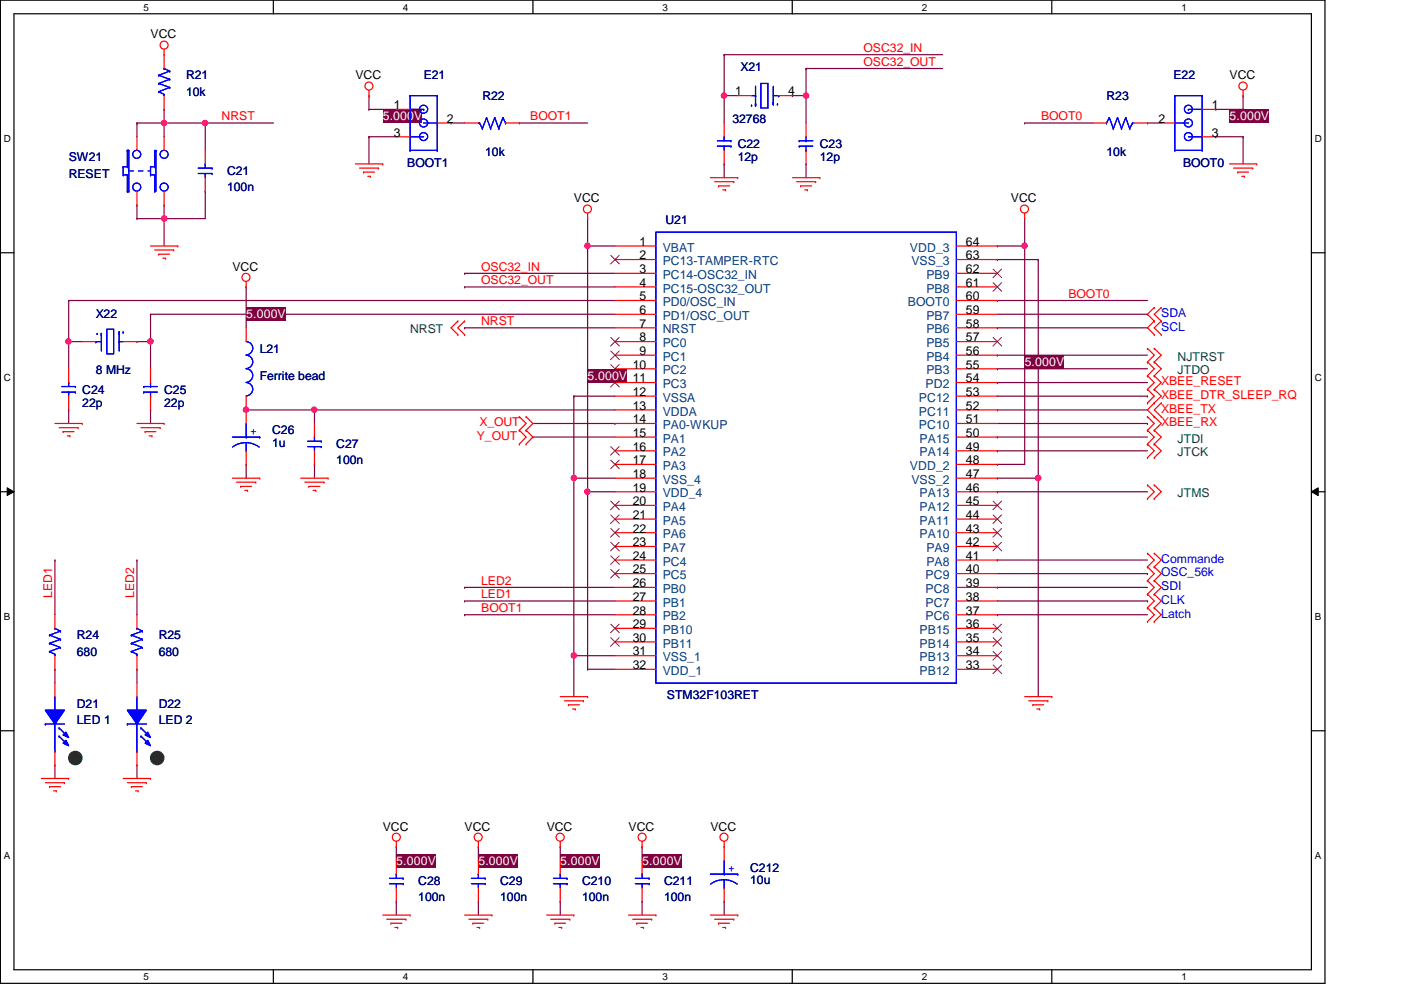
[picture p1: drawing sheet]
<svg xmlns="http://www.w3.org/2000/svg" width="297mm" height="210mm" viewBox="0 0 297 210" stroke-linecap="round" stroke-linejoin="round" font-family="sans-serif">
<path d="M.1 0h280.8v208.5h-280.8zM3 2.9h275v202.7h-275z" fill="none" stroke="#000" stroke-width=".25"/>
<g fill="#fff">
<path d="M30.4 .3h1.2v2.4h-1.2z"/>
<path d="M30.4 205.9h1.2v2.3h-1.2z"/>
</g>
<path d="M58 0v2.9M58 205.6v2.9" fill="none" stroke="#000" stroke-width=".25"/>
<g fill="#fff">
<path d="M85.4 .3h1.2v2.4h-1.2z"/>
<path d="M85.4 205.9h1.2v2.3h-1.2z"/>
</g>
<path d="M113 0v2.9M113 205.6v2.9" fill="none" stroke="#000" stroke-width=".25"/>
<g fill="#fff">
<path d="M140.5 .3h1.1v2.4h-1.1z"/>
<path d="M140.5 205.9h1.1v2.3h-1.1z"/>
</g>
<path d="M168 0v2.9M168 205.6v2.9" fill="none" stroke="#000" stroke-width=".25"/>
<g fill="#fff">
<path d="M195.4 .3h1.2v2.4h-1.2z"/>
<path d="M195.4 205.9h1.2v2.3h-1.2z"/>
</g>
<path d="M223 0v2.9M223 205.6v2.9" fill="none" stroke="#000" stroke-width=".25"/>
<g fill="#fff">
<path d="M250.5 .3h1.1v2.4h-1.1z"/>
<path d="M250.5 205.9h1.1v2.3h-1.1z"/>
<path d="M.8 28.2h1.5v2.4h-1.5z"/>
<path d="M278.8 28.2h1.4v2.4h-1.4z"/>
<path d="M.8 78.9h1.5v2.3h-1.5z"/>
<path d="M278.8 78.9h1.4v2.3h-1.4z"/>
</g>
<path d="M.1 53.6h2.9M278 53.6h2.9" fill="none" stroke="#000" stroke-width=".25"/>
<g fill="#fff">
<path d="M.8 129.6h1.4v2.3h-1.4z"/>
<path d="M278.8 129.6h1.3v2.3h-1.3z"/>
</g>
<path d="M.1 104.3h2.9M278 104.3h2.9" fill="none" stroke="#000" stroke-width=".25"/>
<path d="M1.5 103.4l1.5 .9-1.5 .8zM278 104.3l1.5-.9v1.7z" fill="#000"/>
<path d="M1.5 103.4l1.5 .9-1.5 .8zM278 104.3l1.5-.9v1.7z" fill="none" stroke="#000" stroke-width=".21"/>
<g fill="#fff">
<path d="M.8 180.3h1.4v2.3h-1.4z"/>
<path d="M278.8 180.3h1.3v2.3h-1.3z"/>
</g>
<path d="M.1 154.9h2.9M278 154.9h2.9" fill="none" stroke="#000" stroke-width=".25"/>
<path d="M78.2 23.2h.1M78.2 23.2h5.8M95.6 26.1h.1M95.6 26.1h2.9M110.1 26.1h.1M110.1 26.1h14.5" fill="none" stroke="#800040" stroke-width=".25"/>
<g fill="#800040">
<path d="M81.1 23.2h5.3v2.9h-5.3z"/>
<path d="M86.4 23.2h3.1v2.9h-3.1z"/>
</g>
<path d="M78.2 20.3h.1M78.2 29h.1M78.2 20.3v2.9M78.2 29v5.8M78.2 29h5.8M124.6 52.2h.1M124.6 52.2h5.8M124.6 46.4v5.8M121.7 101.4h.1M121.7 101.4v37.6" fill="none" stroke="#800040" stroke-width=".25"/>
<circle cx="121.7" cy="101.3" r=".56" fill="#f0f"/>
<circle cx="121.7" cy="101.3" r=".56" fill="none" stroke="#f0f" stroke-width=".25"/>
<path d="M31.9 72.4h.1M31.9 66.6v5.8" fill="none" stroke="#800040" stroke-width=".25"/>
<circle cx="31.9" cy="72.4" r=".56" fill="#f0f"/>
<circle cx="31.9" cy="72.4" r=".56" fill="none" stroke="#f0f" stroke-width=".25"/>
<g fill="none" stroke="#800040" stroke-width=".25">
<path d="M14.6 72.4h.1M14.6 63.7h.1M14.6 72.4h2.8M14.6 63.7h115.8M29 72.4h.1M29 72.4h2.9M31.9 66.6h.1M31.9 66.6h98.5M14.6 86.9h.1M14.6 86.9v2.9M31.9 86.9h.1M31.9 86.9v2.9"/>
<path d="M52.2 86.9h.1M52.2 86.9h14.5M66.7 86.9h.1M66.7 98.5h.1M66.7 86.9v2.9M66.7 98.5v2.9"/>
</g>
<circle cx="52.1" cy="86.9" r=".56" fill="#f0f"/>
<circle cx="52.1" cy="86.9" r=".56" fill="none" stroke="#f0f" stroke-width=".25"/>
<path d="M211.5 78.2h.1M211.5 78.2h31.8M98.5 130.3h.1M98.5 130.3h31.9M121.7 139h.1M121.7 139h8.7M121.7 139v8.7" fill="none" stroke="#800040" stroke-width=".25"/>
<circle cx="121.7" cy="139" r=".56" fill="#f0f"/>
<circle cx="121.7" cy="139" r=".56" fill="none" stroke="#f0f" stroke-width=".25"/>
<path d="M121.7 101.4h.1M121.7 101.4h8.7M220.1 101.4h.1M220.1 101.4v46.3" fill="none" stroke="#800040" stroke-width=".25"/>
<circle cx="220.1" cy="101.4" r=".56" fill="#f0f"/>
<circle cx="220.1" cy="101.4" r=".56" fill="none" stroke="#f0f" stroke-width=".25"/>
<path d="M170.9 20.3h.1M170.9 20.3v5.8M211.5 101.4h.1M211.5 101.4h8.6" fill="none" stroke="#800040" stroke-width=".25"/>
<circle cx="170.9" cy="20.3" r=".56" fill="#f0f"/>
<circle cx="170.9" cy="20.3" r=".56" fill="none" stroke="#f0f" stroke-width=".25"/>
<path d="M153.5 20.3h.1M153.5 20.3v5.8M211.5 55h.1M211.5 55h8.6M220.1 55h.1M220.1 55v46.4" fill="none" stroke="#800040" stroke-width=".25"/>
<circle cx="153.5" cy="20.3" r=".56" fill="#f0f"/>
<circle cx="153.5" cy="20.3" r=".56" fill="none" stroke="#f0f" stroke-width=".25"/>
<g fill="none" stroke="#800040" stroke-width=".25">
<path d="M153.5 11.6h.1M153.5 11.6h46.4M170.9 14.5h.1M170.9 14.5h29M153.5 20.3h.1M153.5 34.8h.1M153.5 20.3h2.9M153.5 34.8v2.9M168 20.3h.1M168 20.3h2.9M170.9 34.8h.1M170.9 34.8v2.9"/>
<path d="M217.3 52.2h.1M217.3 52.2v46.3"/>
</g>
<circle cx="217.2" cy="52.1" r=".56" fill="#f0f"/>
<circle cx="217.2" cy="52.1" r=".56" fill="none" stroke="#f0f" stroke-width=".25"/>
<g fill="#800040">
<path d="M217.3 75.3h5.2v2.9h-5.2z"/>
<path d="M222.5 75.3h3.1v2.9h-3.1z"/>
</g>
<path d="M211.5 52.2h.1M211.5 52.2h5.8M52.2 60.8h.1M52.2 60.8v8.7M211.5 98.5h.1M211.5 95.6h.1M211.5 98.5h5.8M211.5 95.6h31.8M124.6 104.3h.1M124.6 104.3h5.8M124.6 141.9h.1M124.6 141.9h5.8" fill="none" stroke="#800040" stroke-width=".25"/>
<g fill="#800040">
<path d="M52.2 65.2h5.2v2.9h-5.2z"/>
<path d="M57.4 65.2h3.2v2.9h-3.2z"/>
</g>
<path d="M14.6 72.4h.1M14.6 72.4v5.8M31.9 72.4h.1M31.9 72.4v5.8M136.1 179.5h.1M136.1 179.5v3" fill="none" stroke="#800040" stroke-width=".25"/>
<path d="M136.1 181h8.5v2.9h-8.5z" fill="#800040"/>
<path d="M98.5 69.5h.1M98.5 69.5h31.9M84 179.5h.1M84 179.5v3M136.1 191.1h.1M136.1 191.1v2.9" fill="none" stroke="#800040" stroke-width=".25"/>
<path d="M84 181h8.5v2.9h-8.5z" fill="#800040"/>
<path d="M101.4 179.5h.1M101.4 179.5v3M84 191.1h.1M84 191.1v2.9" fill="none" stroke="#800040" stroke-width=".25"/>
<g fill="#800040">
<path d="M101.4 181h5.2v2.9h-5.2z"/>
<path d="M106.6 181h3.2v2.9h-3.2z"/>
</g>
<path d="M118.8 179.5h.1M118.8 179.5v3M101.4 191.1h.1M101.4 191.1v2.9" fill="none" stroke="#800040" stroke-width=".25"/>
<g fill="#800040">
<path d="M118.8 181h5.2v2.9h-5.2z"/>
<path d="M124 181h3.2v2.9h-3.2z"/>
</g>
<path d="M153.5 11.6h.1M153.5 11.6v8.7M170.9 14.5h.1M170.9 14.5v5.8M124.6 104.3h.1M124.6 104.3v37.6M118.8 191.1h.1M118.8 191.1v2.9" fill="none" stroke="#800040" stroke-width=".25"/>
<circle cx="124.5" cy="104.2" r=".56" fill="#f0f"/>
<circle cx="124.5" cy="104.2" r=".56" fill="none" stroke="#f0f" stroke-width=".25"/>
<path d="M124.6 52.2h.1M124.6 52.2v52.1M211.5 104.3h.1M211.5 104.3h31.8" fill="none" stroke="#800040" stroke-width=".25"/>
<circle cx="124.5" cy="52.1" r=".56" fill="#f0f"/>
<circle cx="124.5" cy="52.1" r=".56" fill="none" stroke="#f0f" stroke-width=".25"/>
<g fill="#800040">
<path d="M124.6 78.2h5.2v2.9h-5.2z"/>
<path d="M129.8 78.2h3.2v2.9h-3.2z"/>
</g>
<path d="M29 46.4h.1M29 46.4h14.5M34.8 46.4h.1M34.8 46.4v5.8" fill="none" stroke="#800040" stroke-width=".25"/>
<circle cx="34.8" cy="46.3" r=".56" fill="#f0f"/>
<circle cx="34.8" cy="46.3" r=".56" fill="none" stroke="#f0f" stroke-width=".25"/>
<path d="M34.8 26.1h.1M34.8 26.1h8.7M43.5 40.6h.1M43.5 40.6v5.8" fill="none" stroke="#800040" stroke-width=".25"/>
<circle cx="43.5" cy="26.1" r=".56" fill="#f0f"/>
<circle cx="43.5" cy="26.1" r=".56" fill="none" stroke="#f0f" stroke-width=".25"/>
<circle cx="34.8" cy="26.1" r=".56" fill="#f0f"/>
<circle cx="34.8" cy="26.1" r=".56" fill="none" stroke="#f0f" stroke-width=".25"/>
<g fill="none" stroke="#800040" stroke-width=".25">
<path d="M29 26.1h.1M29 26.1v2.9M29 26.1h5.8M34.8 26.1h.1M34.8 23.2h.1M34.8 23.2v5.8M43.5 26.1h.1M43.5 26.1v5.8M43.5 26.1h14.5M243.3 26.1h.1M243.3 26.1h2.9M29 43.5h.1"/>
<path d="M29 43.5v2.9M34.8 43.5h.1M34.8 43.5v2.9M98.5 58h.1M98.5 58h31.9M217.3 52.2h.1M217.3 46.4v5.8M14.6 72.4h.1M14.6 63.7v8.7M98.5 60.8h.1M98.5 60.8h31.9M52.2 98.5h.1"/>
<path d="M52.2 98.5v2.9M211.5 92.7h.1M211.5 92.7h31.8M11.6 118.7h.1M11.6 118.7v11.6M11.6 141.9h.1M11.6 141.9v2.9M11.6 162.2h.1M11.6 162.2v2.9"/>
</g>
<circle cx="14.5" cy="72.4" r=".56" fill="#f0f"/>
<circle cx="14.5" cy="72.4" r=".56" fill="none" stroke="#f0f" stroke-width=".25"/>
<path d="M217.3 26.1h.1M217.3 26.1h14.4M66.7 86.9h.1M66.7 86.9h63.7M29 118.7h.1M29 118.7v11.6M29 141.9h.1M29 141.9v2.9M29 162.2h.1M29 162.2v2.9M153.5 191.1h.1M153.5 191.1v2.9" fill="none" stroke="#800040" stroke-width=".25"/>
<circle cx="66.6" cy="86.9" r=".56" fill="#f0f"/>
<circle cx="66.6" cy="86.9" r=".56" fill="none" stroke="#f0f" stroke-width=".25"/>
<path d="M257.8 23.2h.1M257.8 23.2h5.8M211.5 75.3h.1M211.5 75.3h31.8M121.7 84h.1M121.7 84h8.7M121.7 84v17.4" fill="none" stroke="#800040" stroke-width=".25"/>
<g fill="#800040">
<path d="M260.7 23.2h5.2v2.9h-5.2z"/>
<path d="M265.9 23.2h3.2v2.9h-3.2z"/>
</g>
<g fill="none" stroke="#800040" stroke-width=".25">
<path d="M257.8 29h.1M257.8 29h5.8M263.6 20.3h.1M263.6 29h.1M263.6 20.3v2.9M263.6 29v5.8M211.5 63.7h.1M211.5 69.5h.1M211.5 63.7h31.8M211.5 69.5h31.8M211.5 66.6h31.8M243.3 66.6h.1"/>
<path d="M113 92.7h.1M113 89.8h17.4M113 92.7h17.4M130.4 89.8h.1M211.5 81.1h.1M211.5 86.9h.1M211.5 81.1h31.8M211.5 84h31.8M211.5 86.9h31.8M211.5 89.8h31.8M243.3 84h.1M243.3 89.8h.1"/>
<path d="M211.5 118.7h.1M211.5 118.7h31.8M98.5 127.4h.1M98.5 124.5h.1M98.5 127.4h31.9M98.5 124.5h31.9M211.5 130.3h.1M211.5 124.5h.1M211.5 127.4h31.8M211.5 124.5h31.8M211.5 130.3h31.8M211.5 121.6h31.8"/>
<path d="M243.3 127.4h.1M243.3 121.6h.1"/>
</g>
<g fill="none" stroke="#f00" stroke-width=".25">
<path d="M34.8 11.6h.1M34.8 10.5v1.1M78.2 19.1v1.2M263.6 19.1v1.2M75.3 34.8h5.8M76.2 35.6h4.1M77.1 36.5h.1M77.1 36.5h2.3M78 37.4h.5M78.2 20.3h.1M78.5 37.4h.1M80.3 35.6h.1"/>
<path d="M81.1 34.8h.1M150.6 37.7h5.8M151.5 38.5h4.1M152.4 39.4h.1M152.4 39.4h2.3M155.6 38.5h.1M156.4 37.7h.1M168 37.7h5.8M168.9 38.5h4M169.8 39.4h.1M169.8 39.4h2.3M172.9 38.5h.1"/>
<path d="M173.8 37.7h.1M260.7 34.8h5.7M261.5 35.6h4.1M262.4 36.5h.1M262.4 36.5h2.3M263.3 37.4h.6M263.6 20.3h.1M263.9 37.4h.1M265.6 35.6h.1M266.4 34.8h.1M31.9 52.2h5.8M32.8 53h4"/>
<path d="M33.7 53.9h.1M33.7 53.9h2.3M34.5 54.7h.6M35.1 54.7h.1M36.8 53h.1M37.7 52.2h.1M52.2 59.7v1.1M124.6 46.4h.1M124.6 45.2v1.2M153.2 40.3h.6M153.8 40.3h.1M170.6 40.3h.6"/>
<path d="M171.2 40.3h.1M217.3 46.4h.1M217.3 45.2v1.2M52.2 60.8h.1M97.1 68.1h.1M97.1 71h.1M97.1 68.1l-1.5 1.4 1.5 1.5M98.5 68.1h.1M98.5 71h.1M98.5 68.1l-1.4 1.4 1.4 1.5M243.3 79.7h.1M243.3 76.8h.1"/>
<path d="M243.3 73.9h.1M243.3 79.7l1.4 1.4-1.4 1.4M243.3 76.8l1.4 1.4-1.4 1.5M243.3 73.9l1.4 1.4-1.4 1.5M244.7 79.7h.1M244.7 76.8h.1M244.7 71h.1M244.7 68.1h.1M244.7 65.2h.1M244.7 73.9h.1M244.7 79.7l1.5 1.4-1.5 1.4M244.7 76.8l1.5 1.4-1.5 1.5"/>
<path d="M244.7 68.1l-1.4 1.4 1.4 1.5M244.7 65.2l-1.4 1.4 1.4 1.5M244.7 73.9l1.5 1.4-1.5 1.5M246.2 68.1h.1M246.2 71h.1M246.2 65.2h.1M246.2 68.1l-1.5 1.4 1.5 1.5M246.2 65.2l-1.5 1.4 1.5 1.5M11.6 89.8h5.8M12.5 90.7h4M13.4 91.5h.1M13.4 91.5h2.3"/>
<path d="M14.3 92.4h.5M14.8 92.4h.1M16.5 90.7h.1M17.4 89.8h.1M29 89.8h5.8M29.9 90.7h4M30.8 91.5h.1M30.8 91.5h2.3M31.6 92.4h.6M32.2 92.4h.1M33.9 90.7h.1M34.8 89.8h.1"/>
<path d="M110.1 88.3h.1M110.1 91.2h.1M110.1 94.1h.1M110.1 88.3l1.4 1.5-1.4 1.4M110.1 91.2l1.4 1.5-1.4 1.4M111.5 91.2h.1M111.5 88.3h.1M111.5 94.1h.1M111.5 88.3l1.5 1.5-1.5 1.4M111.5 91.2l1.5 1.5-1.5 1.4M243.3 82.5h.1M243.3 85.4h.1"/>
<path d="M243.3 94.1h.1M243.3 97h.1M243.3 91.2h.1M243.3 88.3h.1M243.3 82.5l1.4 1.5-1.4 1.4M243.3 94.1l1.4 1.5-1.4 1.4M243.3 91.2l1.4 1.5-1.4 1.4M243.3 88.3l1.4 1.5-1.4 1.4M244.7 85.4h.1M244.7 88.3h.1M244.7 82.5h.1M244.7 94.1h.1"/>
<path d="M244.7 97h.1M244.7 91.2h.1M244.7 85.4l-1.4 1.5 1.4 1.4M244.7 82.5l1.5 1.5-1.5 1.4M244.7 94.1l1.5 1.5-1.5 1.4M244.7 91.2l1.5 1.5-1.5 1.4M244.7 88.3l1.5 1.5-1.5 1.4M246.2 88.3h.1M246.2 85.4h.1M246.2 85.4l-1.5 1.5 1.5 1.4M49.3 101.4h5.8M50.2 102.2h4"/>
<path d="M51 103.1h.1M51 103.1h2.3M51.9 104h.6M52.5 104h.1M54.2 102.2h.1M55.1 101.4h.1M63.8 101.4h5.8M64.6 102.2h4.1M65.5 103.1h.1M65.5 103.1h2.3M66.4 104h.6M67 104h.1"/>
<path d="M68.7 102.2h.1M69.6 101.4h.1M243.3 102.8h.1M243.3 105.7h.1M243.3 117.3h.1M243.3 102.8l1.4 1.5-1.4 1.4M243.3 117.3l1.4 1.4-1.4 1.5M244.7 102.8h.1M244.7 105.7h.1M244.7 117.3h.1M244.7 102.8l1.5 1.5-1.5 1.4M244.7 117.3l1.5 1.4-1.5 1.5"/>
<path d="M243.3 123.1h.1M243.3 120.2h.1M243.3 131.8h.1M243.3 128.9h.1M243.3 126h.1M243.3 120.2l1.4 1.4-1.4 1.5M243.3 128.9l1.4 1.4-1.4 1.5M243.3 126l1.4 1.4-1.4 1.5M243.3 123.1l1.4 1.4-1.4 1.5M244.7 123.1h.1M244.7 120.2h.1M244.7 131.8h.1"/>
<path d="M244.7 128.9h.1M244.7 126h.1M244.7 120.2l1.5 1.4-1.5 1.5M244.7 128.9l1.5 1.4-1.5 1.5M244.7 126l1.5 1.4-1.5 1.5M244.7 123.1l1.5 1.4-1.5 1.5M118.8 147.7h5.8M119.7 148.6h4M120.5 149.4h.1M120.5 149.4h2.3M121.4 150.3h.6M122 150.3h.1"/>
<path d="M123.7 148.6h.1M124.6 147.7h.1M217.3 147.7h5.7M218.1 148.6h4.1M219 149.4h.1M219 149.4h2.3M219.8 150.3h.6M220.4 150.3h.1M222.2 148.6h.1M223 147.7h.1M8.8 165.1h5.8M9.6 165.9h4.1"/>
<path d="M10.5 166.8h.1M10.5 166.8h2.3M11.3 167.7h.6M11.9 167.7h.1M13.7 165.9h.1M14.6 165.1h.1M26.1 165.1h5.8M27 165.9h4M27.9 166.8h.1M27.9 166.8h2.3M28.7 167.7h.6M29.3 167.7h.1"/>
<path d="M31 165.9h.1M31.9 165.1h.1M84 179.5h.1M84 178.4v1.1M101.4 179.5h.1M101.4 178.4v1.1M118.8 179.5h.1M118.8 178.4v1.1M136.1 179.5h.1M136.1 178.4v1.1M153.5 179.5h.1M153.5 178.4v1.1"/>
<path d="M81.1 194h5.8M82 194.9h4.1M82.9 195.7h.1M82.9 195.7h2.3M83.7 196.6h.6M84.3 196.6h.1M86.1 194.9h.1M86.9 194h.1M98.5 194h5.8M99.4 194.9h4M100.2 195.7h.1M100.2 195.7h2.4"/>
<path d="M101.1 196.6h.6M101.7 196.6h.1M103.4 194.9h.1M104.3 194h.1M115.9 194h5.8M116.8 194.9h4M117.6 195.7h.1M117.6 195.7h2.3M118.5 196.6h.6M119.1 196.6h.1M120.8 194.9h.1M121.7 194h.1"/>
<path d="M133.3 194h5.8M134.2 194.9h4M135 195.7h.1M135 195.7h2.3M135.9 196.6h.5M136.4 196.6h.1M138.2 194.9h.1M139.1 194h.1M150.6 194h5.8M151.5 194.9h4.1M152.4 195.7h.1M152.4 195.7h2.3"/>
<path d="M153.2 196.6h.6M153.8 196.6h.1M155.6 194.9h.1M156.4 194h.1"/>
<circle cx="34.8" cy="9.6" r=".85"/>
<circle cx="78.2" cy="18.2" r=".85"/>
<circle cx="263.5" cy="18.3" r=".86"/>
<circle cx="52.1" cy="58.8" r=".85"/>
<circle cx="124.5" cy="44.3" r=".85"/>
<circle cx="217.2" cy="44.3" r=".85"/>
<circle cx="84" cy="177.5" r=".85"/>
<circle cx="101.4" cy="177.5" r=".85"/>
<circle cx="118.8" cy="177.5" r=".86"/>
<circle cx="136.1" cy="177.5" r=".85"/>
<circle cx="153.5" cy="177.5" r=".85"/>
</g>
<circle cx="16" cy="160.7" r="1.43" fill="#008000"/>
<circle cx="16" cy="160.7" r="1.43" fill="none" stroke="#008000" stroke-width=".25"/>
<circle cx="33.3" cy="160.7" r="1.43" fill="#008000"/>
<circle cx="33.3" cy="160.7" r="1.43" fill="none" stroke="#008000" stroke-width=".25"/>
<g fill="none" stroke="#00f" stroke-width=".25">
<path d="M33.7 19.4h.1M33.7 17.7h.1M33.7 16h.1M33.7 19.4l1.1 .6M33.7 17.7l2.3 .8M33.7 16l2.3 .8M34.8 14.5h.1M34.8 14.5l1.2 .6M36 18.5h.1M36 16.8h.1M36 15.1h.1M36 18.5l-2.3 .9"/>
<path d="M36 16.8l-2.3 .9M36 15.1l-2.3 .9M34.8 20h.1M34.8 20v.3M86.9 20.3h.1M86.9 31.9h.1M86.9 29h.1M86.9 31.9h5.8M86.9 20.3h5.8M86.9 20.3v11.6M86.9 23.2h2.9M86.9 29h2.9"/>
<path d="M89.8 23.2h.1M89.8 26.1h2.9M92.7 31.9h.1M92.7 20.3h.1M92.7 26.1h.1M92.7 20.3v11.6M101.4 26.1h.3M101.7 26.1h.1M101.7 26.1l.6 1.2M102.3 27.3h.1M103.2 24.9h.1M103.2 24.9l-.9 2.4"/>
<path d="M103.2 24.9l.8 2.4M104 27.3h.1M104.9 24.9h.1M104.9 24.9l-.9 2.4M104.9 24.9l.8 2.4M105.7 27.3h.1M106.6 24.9h.1M106.6 24.9l-.9 2.4M106.6 24.9l.6 1.2M107.2 26.1h.1M152.1 31h2.9M152.1 29.8h2.9"/>
<path d="M153.5 29h.1M153.5 31h.1M153.5 29v.8M153.5 31v.9M155 31h.1M155 29.8h.1M169.5 29.8h.1M169.5 31h.1M169.5 31h2.8M169.5 29.8h2.8M170.9 31.9h.1M170.9 29.8h.1"/>
<path d="M170.9 29v.8M170.9 31v.9M49.3 92.7h5.8M52.2 95.6h.1M52.2 92.7h.1M52.2 93.9l1.4 .2 1.3 .7M52.2 93.9l-1.5 .2-1.4 .7M52.2 89.8v2.9M52.2 93.9v1.7M55.1 92.7h.1M65.2 94.7h2.9M65.2 93.6h2.9"/>
<path d="M66.7 92.7h.1M66.7 94.7h.1M66.7 92.7v.9M66.7 94.7v.9M68.1 94.7h.1M68.1 93.6h.1M27 153.5h.1M27 153.5h4M29 150.6h.1M29 159.3h.1M29 147.7v2.9M29 153.5v5.8"/>
<path d="M82.6 187.4h2.9M82.6 186.2h2.9M84 185.3h.1M84 187.4h.1M84 185.3v.9M84 187.4v.9M85.5 187.4h.1M85.5 186.2h.1"/>
<circle cx="89.8" cy="29" r=".86"/>
<circle cx="89.8" cy="23.2" r=".86"/>
<circle cx="89.8" cy="26.1" r=".86"/>
</g>
<g fill="none" stroke="#f00" stroke-width=".25">
<path d="M34.8 11.6v2.9M34.8 20.3v2.9M84 23.2h2.9M84 29h2.9M92.7 26.1h2.9M98.5 26.1h2.9M107.2 26.1h2.9M153.5 26.1v2.9M153.5 31.9v2.9M170.9 26.1v2.9M170.9 31.9v2.9M52.2 86.9v2.9"/>
<path d="M52.2 95.6v2.9M66.7 89.8v2.9M66.7 95.6v2.9M84 182.5v2.8M84 188.3v2.8"/>
</g>
<path d="M27 150.6h4l-2 2.9z" fill-rule="evenodd" fill="#00f"/>
<path d="M27 150.6h4l-2 2.9z" fill="none" stroke="#00f" stroke-width=".25"/>
<path d="M31.3 157l.6 1.1-1.1-.5z" fill-rule="evenodd" fill="#00f"/>
<path d="M31.3 157l.6 1.1-1.1-.5z" fill="none" stroke="#00f" stroke-width=".25"/>
<path d="M31.3 155.2l.6 1.2-1.1-.6z" fill-rule="evenodd" fill="#00f"/>
<path d="M27 153.5h.1M27 153.5h4M29 150.6h.1M29 159.3h.1M29 147.7v2.9M29 153.5v5.8M29.9 154.3h.1M29.9 156.1h.1M29.9 154.3l1.7 1.8M29.9 156.1l1.7 1.7M31.3 155.2l.6 1.2-1.1-.6z" fill="none" stroke="#00f" stroke-width=".25"/>
<path d="M27 150.6h4l-2 2.9z" fill-rule="evenodd" fill="#00f"/>
<path d="M27 150.6h4l-2 2.9z" fill="none" stroke="#00f" stroke-width=".25"/>
<path d="M31.3 157l.6 1.1-1.1-.5z" fill-rule="evenodd" fill="#00f"/>
<path d="M31.3 157l.6 1.1-1.1-.5z" fill="none" stroke="#00f" stroke-width=".25"/>
<path d="M31.3 155.2l.6 1.2-1.1-.6z" fill-rule="evenodd" fill="#00f"/>
<g fill="none" stroke="#00f" stroke-width=".25">
<path d="M160.2 18.3v4M161.3 17.7h1.5v5.2h-1.5zM164 18.3v3.7M26.1 35.3h.1M26.1 37.1h.1M26.1 35.3h.9M26.1 35.3v1.8M26.1 37.1h.9M27 31.9h.1M27 35.3h.1M27 37.1h.1M27 31.9h.3"/>
<path d="M27 31.9v3.4M27 37.1v3.5M27.3 31.9h.1M27.3 31.9v8.7M31.9 37.1h.1M31.9 35.3h.1M31.9 35.3v1.8M31.9 35.3h.9M31.9 37.1h.9M32.8 37.1h.1M32.8 35.3h.1M32.8 31.9v3.4"/>
<path d="M32.8 37.1v3.5M33.1 31.9h.1M33.1 31.9v8.7M42 36.8h3M42 35.6h3M43.5 34.8h.1M43.5 36.8h.1M43.5 34.8v.8M43.5 36.8v.9M45 36.8h.1M45 35.6h.1M159.3 22.3h.1"/>
<path d="M159.3 20.3h.9M160.2 22h.1M160.2 22.3h.1M160.2 20.3h.1M164 22h.1M164 21.8h.1M164 20.3h1.1M164.8 22h.1M165.1 20.3h.1M234.6 26.1h.1M235.2 24.9h.1M235.2 24.9l.8 2.4"/>
<path d="M235.2 24.9l-.6 1.2M236 27.3h.1M236.9 24.9h.1M236.9 24.9l.9 2.4M236.9 24.9l-.9 2.4M237.8 27.3h.1M238.7 24.9h.1M238.7 24.9l.8 2.4M238.7 24.9l-.9 2.4M239.5 27.3h.1M240.1 26.1h.1M240.1 26.1h.3"/>
<path d="M240.1 26.1l-.6 1.2M249.1 31.9h.1M249.1 20.3h.1M249.1 26.1h.1M249.1 20.3h5.8M249.1 31.9h5.8M249.1 20.3v11.6M249.1 26.1h2.9M252 23.2h.1M252 23.2h2.9M252 29h2.9M254.9 20.3h.1"/>
<path d="M254.9 31.9h.1M254.9 29h.1M254.9 20.3v11.6M27 40.6h.1M27 40.6h.3M27.3 40.6h.1M32.8 40.6h.1M139.1 49.2h63.7v95.6h-63.7zM20.3 72.4h.1M20.3 72.4h1.2M20.6 70.7h.1M21.5 70.7h.1"/>
<path d="M21.5 71h.1M21.5 70.7v3.7M22.6 69.8h1.5v5.2h-1.5zM25.3 70.7h.1M25.3 70.4h.1M25.3 72.4h.1M25.3 70.4v4M25.3 72.4h.8M26.1 70.4h.1M52.2 78.2a1.44 1.44 0 0 1 1.4 1.4 1.44 1.44 0 0 1-1.4 1.5M52.2 75.3a1.42 1.42 0 0 1 1.4 1.4 1.42 1.42 0 0 1-1.4 1.4M52.2 72.4a1.42 1.42 0 0 1 1.4 1.5 1.42 1.42 0 0 1-1.4 1.4"/>
<path d="M13.1 82h2.9M13.1 83.1h2.9M14.6 81.1h.1M14.6 83.1h.1M14.6 81.1v.9M14.6 83.1v.9M16 83.1h.1M16 82h.1M30.5 82h.1M30.5 83.1h.1M30.5 82h2.9M30.5 83.1h2.9"/>
<path d="M31.9 84h.1M31.9 82h.1M31.9 81.1v.9M31.9 83.1v.9M52.2 81.1a1.42 1.42 0 0 1 1.4 1.4 1.42 1.42 0 0 1-1.4 1.4M10.5 138.1h.1M10.5 136.4h.1M10.5 134.7h.1M10.5 138.1l1.1 .6M10.5 136.4l2.3 .9M10.5 134.7l2.3 .9M11.6 133.2h.1"/>
<path d="M11.6 138.7h.1M11.6 133.2l1.2 .6M11.6 138.7v.3M12.8 137.3h.1M12.8 135.6h.1M12.8 133.8h.1M12.8 137.3l-2.3 .8M12.8 135.6l-2.3 .8M12.8 133.8l-2.3 .9M27.9 138.1h.1M27.9 136.4h.1M27.9 134.7h.1"/>
<path d="M27.9 138.1l1.1 .6M27.9 136.4l2.3 .9M27.9 134.7l2.3 .9M29 133.2h.1M29 138.7h.1M29 133.2l1.2 .6M29 138.7v.3M30.2 137.3h.1M30.2 135.6h.1M30.2 133.8h.1M30.2 137.3l-2.3 .8M30.2 135.6l-2.3 .8"/>
<path d="M30.2 133.8l-2.3 .9M9.6 153.5h.1M9.6 153.5h4.1M11.6 150.6h.1M11.6 159.3h.1M11.6 147.7v2.9M11.6 153.5v5.8M29.9 154.3h.1M29.9 156.1h.1M29.9 154.3l1.7 1.8M29.9 156.1l1.7 1.7M31.3 155.2l.6 1.2-1.1-.6z"/>
<path d="M99.9 187.4h3M99.9 186.2h3M101.4 185.3h.1M101.4 187.4h.1M101.4 185.3v.9M101.4 187.4v.9M102.9 187.4h.1M102.9 186.2h.1M117.3 187.4h2.9M117.3 186.2h2.9M118.8 185.3h.1M118.8 187.4h.1"/>
<path d="M118.8 185.3v.9M118.8 187.4v.9M120.2 187.4h.1M120.2 186.2h.1M134.7 187.4h2.9M134.7 186.2h2.9M136.1 185.3h.1M136.1 187.4h.1M136.1 185.3v.9M136.1 187.4v.9M137.6 187.4h.1M137.6 186.2h.1"/>
<path d="M150.6 185.3h5.8M153.5 188.3h.1M153.5 185.3h.1M153.5 186.5l1.5 .3 1.3 .7M153.5 186.5l-1.5 .2-1.3 .8M153.5 182.5v2.8M153.5 186.5v1.8M156.4 185.3h.1"/>
<circle cx="29" cy="39.7" r=".85"/>
<circle cx="29" cy="32.7" r=".85"/>
<circle cx="34.8" cy="39.7" r=".85"/>
<circle cx="34.8" cy="32.7" r=".85"/>
<circle cx="252" cy="26.1" r=".85"/>
<circle cx="252" cy="29" r=".85"/>
<circle cx="252" cy="23.2" r=".85"/>
</g>
<g fill="none" stroke="#f00" stroke-width=".25">
<path d="M29 29v2.9M34.8 29v2.9M43.5 31.9v2.9M43.5 37.7v2.9M156.4 20.3h2.9M165.1 20.3h2.9M231.7 26.1h2.9M240.4 26.1h2.9M246.2 26.1h2.9M254.9 23.2h2.9M254.9 29h2.9M29 40.6v2.9"/>
<path d="M34.8 40.6v2.9M130.4 52.2h8.7M130.4 55h8.7M130.4 58h8.7M202.8 52.2h8.7M202.8 55h8.7M202.8 58h8.7M14.6 78.2v2.9M17.4 72.4h2.9M26.1 72.4h2.9M31.9 78.2v2.9M52.2 69.5v2.9"/>
<path d="M130.4 72.4h8.7M130.4 60.8h8.7M130.4 63.7h8.7M130.4 66.6h8.7M130.4 69.5h8.7M130.4 75.3h8.7M130.4 78.2h8.7M202.8 72.4h8.7M202.8 60.8h8.7M202.8 63.7h8.7M202.8 66.6h8.7M202.8 69.5h8.7"/>
<path d="M202.8 75.3h8.7M202.8 78.2h8.7M14.6 84v2.9M31.9 84v2.9M52.2 84v2.9M130.4 81.1h8.7M130.4 84h8.7M130.4 86.9h8.7M130.4 89.8h8.7M130.4 92.7h8.7M130.4 95.6h8.7M130.4 98.5h8.7"/>
<path d="M202.8 81.1h8.7M202.8 84h8.7M202.8 86.9h8.7M202.8 89.8h8.7M202.8 92.7h8.7M202.8 95.6h8.7M202.8 98.5h8.7M130.4 101.4h8.7M130.4 104.3h8.7M130.4 107.1h8.7M130.4 110.1h8.7M130.4 112.9h8.7"/>
<path d="M130.4 115.9h8.7M130.4 118.7h8.7M202.8 101.4h8.7M202.8 104.3h8.7M202.8 107.1h8.7M202.8 110.1h8.7M202.8 112.9h8.7M202.8 115.9h8.7M202.8 118.7h8.7M11.6 130.3v2.9M11.6 139v2.9M29 130.3v2.9"/>
<path d="M29 139v2.9M130.4 121.6h8.7M130.4 124.5h8.7M130.4 127.4h8.7M130.4 130.3h8.7M130.4 133.2h8.7M130.4 136.1h8.7M130.4 139h8.7M202.8 121.6h8.7M202.8 124.5h8.7M202.8 127.4h8.7M202.8 130.3h8.7"/>
<path d="M202.8 133.2h8.7M202.8 136.1h8.7M202.8 139h8.7M29 144.8v2.9M29 159.3v2.9M130.4 141.9h8.7M202.8 141.9h8.7M153.5 179.5v3M101.4 182.5v2.8M101.4 188.3v2.8M118.8 182.5v2.8M118.8 188.3v2.8"/>
<path d="M136.1 182.5v2.8M136.1 188.3v2.8M153.5 188.3v2.8"/>
</g>
<g fill="none" stroke="#804000" stroke-width=".21">
<path d="M129.5 54.1l1.8 1.9M131.3 54.1l-1.8 1.9M210.6 59.9l1.8 1.9M210.6 57.1l1.8 1.8M212.3 59.9l-1.8 1.9M212.3 57.1l-1.8 1.8M129.5 71.5l1.8 1.9M129.5 74.4l1.8 1.8M129.5 77.3l1.8 1.8M131.3 71.5l-1.8 1.9M131.3 74.4l-1.8 1.8M131.3 77.3l-1.8 1.8"/>
<path d="M210.6 71.5l1.8 1.9M212.3 71.5l-1.8 1.9M129.5 80.2l1.8 1.8M129.5 94.7l1.8 1.8M129.5 97.6l1.8 1.8M131.3 80.2l-1.8 1.8M131.3 94.7l-1.8 1.8M131.3 97.6l-1.8 1.8M129.5 106.3l1.8 1.8M129.5 109.2l1.8 1.8M129.5 112.1l1.8 1.8M129.5 115l1.8 1.8"/>
<path d="M129.5 117.9l1.8 1.8M131.3 106.3l-1.8 1.8M131.3 109.2l-1.8 1.8M131.3 112.1l-1.8 1.8M131.3 115l-1.8 1.8M131.3 117.9l-1.8 1.8M210.6 115l1.8 1.8M210.6 112.1l1.8 1.8M210.6 109.2l1.8 1.8M210.6 106.3l1.8 1.8M212.3 115l-1.8 1.8M212.3 112.1l-1.8 1.8"/>
<path d="M212.3 109.2l-1.8 1.8M212.3 106.3l-1.8 1.8M129.5 120.7l1.8 1.9M129.5 132.3l1.8 1.9M129.5 135.2l1.8 1.8M131.3 120.7l-1.8 1.9M131.3 132.3l-1.8 1.9M131.3 135.2l-1.8 1.8M210.6 138.1l1.8 1.9M210.6 135.2l1.8 1.8M210.6 132.3l1.8 1.9M212.3 138.1l-1.8 1.9"/>
<path d="M212.3 135.2l-1.8 1.8M212.3 132.3l-1.8 1.9M210.6 141l1.8 1.8M212.3 141l-1.8 1.8"/>
</g>
<path d="M27.3 36.2h4.6M31.9 36.2h.1" fill="none" stroke="#00f" stroke-width=".21" stroke-dasharray="1 1 1 1 1 1 1 1"/>
<path d="M9.6 150.6h4.1l-2.1 2.9z" fill-rule="evenodd" fill="#00f"/>
<path d="M9.6 150.6h4.1l-2.1 2.9z" fill="none" stroke="#00f" stroke-width=".25"/>
<path d="M13.4 157.6l.6-.6 .6 1.1z" fill-rule="evenodd" fill="#00f"/>
<path d="M13.4 157.6l.6-.6 .6 1.1z" fill="none" stroke="#00f" stroke-width=".25"/>
<path d="M13.4 155.8l.6-.6 .6 1.2z" fill-rule="evenodd" fill="#00f"/>
<path d="M9.6 153.5h.1M9.6 153.5h4.1M11.6 150.6h.1M11.6 159.3h.1M11.6 147.7v2.9M11.6 153.5v5.8M12.5 154.3h.1M12.5 156.1h.1M12.5 154.3l1.8 1.8M12.5 156.1l1.8 1.7M13.4 155.8l.6-.6 .6 1.2z" fill="none" stroke="#00f" stroke-width=".25"/>
<path d="M9.6 150.6h4.1l-2.1 2.9z" fill-rule="evenodd" fill="#00f"/>
<path d="M9.6 150.6h4.1l-2.1 2.9z" fill="none" stroke="#00f" stroke-width=".25"/>
<path d="M13.4 157.6l.6-.6 .6 1.1z" fill-rule="evenodd" fill="#00f"/>
<path d="M13.4 157.6l.6-.6 .6 1.1z" fill="none" stroke="#00f" stroke-width=".25"/>
<path d="M13.4 155.8l.6-.6 .6 1.2z" fill-rule="evenodd" fill="#00f"/>
<path d="M12.5 154.3h.1M12.5 156.1h.1M12.5 154.3l1.8 1.8M12.5 156.1l1.8 1.7M13.4 155.8l.6-.6 .6 1.2z" fill="none" stroke="#00f" stroke-width=".25"/>
<path d="M11.6 144.8v2.9M11.6 159.3v2.9" fill="none" stroke="#f00" stroke-width=".25"/>
<circle cx="121.7" cy="101.3" r=".56" fill="#f0f"/>
<circle cx="121.7" cy="101.3" r=".56" fill="none" stroke="#f0f" stroke-width=".25"/>
<circle cx="31.9" cy="72.4" r=".56" fill="#f0f"/>
<circle cx="31.9" cy="72.4" r=".56" fill="none" stroke="#f0f" stroke-width=".25"/>
<circle cx="52.1" cy="86.9" r=".56" fill="#f0f"/>
<circle cx="52.1" cy="86.9" r=".56" fill="none" stroke="#f0f" stroke-width=".25"/>
<circle cx="121.7" cy="139" r=".56" fill="#f0f"/>
<circle cx="121.7" cy="139" r=".56" fill="none" stroke="#f0f" stroke-width=".25"/>
<circle cx="220.1" cy="101.4" r=".56" fill="#f0f"/>
<circle cx="220.1" cy="101.4" r=".56" fill="none" stroke="#f0f" stroke-width=".25"/>
<circle cx="170.9" cy="20.3" r=".56" fill="#f0f"/>
<circle cx="170.9" cy="20.3" r=".56" fill="none" stroke="#f0f" stroke-width=".25"/>
<circle cx="153.5" cy="20.3" r=".56" fill="#f0f"/>
<circle cx="153.5" cy="20.3" r=".56" fill="none" stroke="#f0f" stroke-width=".25"/>
<circle cx="217.2" cy="52.1" r=".56" fill="#f0f"/>
<circle cx="217.2" cy="52.1" r=".56" fill="none" stroke="#f0f" stroke-width=".25"/>
<circle cx="124.5" cy="104.2" r=".56" fill="#f0f"/>
<circle cx="124.5" cy="104.2" r=".56" fill="none" stroke="#f0f" stroke-width=".25"/>
<circle cx="124.5" cy="52.1" r=".56" fill="#f0f"/>
<circle cx="124.5" cy="52.1" r=".56" fill="none" stroke="#f0f" stroke-width=".25"/>
<circle cx="34.8" cy="46.3" r=".56" fill="#f0f"/>
<circle cx="34.8" cy="46.3" r=".56" fill="none" stroke="#f0f" stroke-width=".25"/>
<circle cx="43.5" cy="26.1" r=".56" fill="#f0f"/>
<circle cx="43.5" cy="26.1" r=".56" fill="none" stroke="#f0f" stroke-width=".25"/>
<circle cx="34.8" cy="26.1" r=".56" fill="#f0f"/>
<circle cx="34.8" cy="26.1" r=".56" fill="none" stroke="#f0f" stroke-width=".25"/>
<circle cx="14.5" cy="72.4" r=".56" fill="#f0f"/>
<circle cx="14.5" cy="72.4" r=".56" fill="none" stroke="#f0f" stroke-width=".25"/>
<circle cx="66.6" cy="86.9" r=".56" fill="#f0f"/>
<circle cx="66.6" cy="86.9" r=".56" fill="none" stroke="#f0f" stroke-width=".25"/>
<g font-size="2.6">
<text x="31.9" y="8.1">VCC</text>
<text x="75.4" y="16.8">VCC</text>
<text x="260.7" y="16.8">VCC</text>
<text x="83.5" y="23.2">1</text>
<text x="155.9" y="20.2">1</text>
<text x="167.1" y="20.2">4</text>
<text x="256.9" y="23.2">1</text>
<text x="83.5" y="29">3</text>
<text x="94.7" y="26">2</text>
<text x="245.6" y="26">2</text>
<text x="256.9" y="29">3</text>
<text x="121.7" y="42.9">VCC</text>
<text x="214.3" y="42.9">VCC</text>
<text x="135.6" y="52.1">1</text>
<text x="204.8" y="52.1">64</text>
<text x="49.3" y="57.4">VCC</text>
<text x="135.6" y="55">2</text>
<text x="135.6" y="57.9">3</text>
<text x="204.8" y="57.9">62</text>
<text x="204.8" y="55">63</text>
<text x="135.6" y="60.8">4</text>
<text x="135.6" y="63.7">5</text>
<text x="204.8" y="63.7">60</text>
<text x="204.8" y="60.8">61</text>
<text x="135.6" y="66.6">6</text>
<text x="135.6" y="69.5">7</text>
<text x="204.8" y="69.5">58</text>
<text x="204.8" y="66.6">59</text>
<text x="135.6" y="72.4">8</text>
<text x="135.6" y="75.3">9</text>
<text x="204.8" y="75.3">56</text>
<text x="204.8" y="72.4">57</text>
<text x="134.2" y="78.1">10</text>
<text x="134.2" y="81.1">11</text>
<text x="134.2" y="83.9">12</text>
<text x="204.8" y="83.9">53</text>
<text x="204.8" y="81.1">54</text>
<text x="204.8" y="78.1">55</text>
<text x="134.2" y="86.9">13</text>
<text x="134.2" y="89.7">14</text>
<text x="204.8" y="89.7">51</text>
<text x="204.8" y="86.9">52</text>
<text x="134.2" y="92.6">15</text>
<text x="134.2" y="95.5">16</text>
<text x="204.8" y="95.5">49</text>
<text x="204.8" y="92.6">50</text>
<text x="134.2" y="98.4">17</text>
<text x="134.2" y="101.3">18</text>
<text x="204.8" y="101.3">47</text>
<text x="204.8" y="98.4">48</text>
<text x="134.2" y="104.2">19</text>
<text x="134.2" y="107.1">20</text>
<text x="204.8" y="107.1">45</text>
<text x="204.8" y="104.2">46</text>
<text x="134.2" y="110">21</text>
<text x="134.2" y="112.9">22</text>
<text x="204.8" y="112.9">43</text>
<text x="204.8" y="110">44</text>
<text x="134.2" y="115.8">23</text>
<text x="134.2" y="118.7">24</text>
<text x="204.8" y="118.7">41</text>
<text x="204.8" y="115.8">42</text>
<text x="134.2" y="121.6">25</text>
<text x="134.2" y="124.5">26</text>
<text x="204.8" y="124.5">39</text>
<text x="204.8" y="121.6">40</text>
<text x="134.2" y="127.4">27</text>
<text x="134.2" y="130.3">28</text>
<text x="204.8" y="130.3">37</text>
<text x="204.8" y="127.4">38</text>
<text x="134.2" y="133.2">29</text>
<text x="134.2" y="136.1">30</text>
<text x="204.8" y="136.1">35</text>
<text x="204.8" y="133.2">36</text>
<text x="134.2" y="139">31</text>
<text x="134.2" y="141.9">32</text>
<text x="204.8" y="141.9">33</text>
<text x="204.8" y="139">34</text>
<text x="81.1" y="176.1">VCC</text>
<text x="98.5" y="176.1">VCC</text>
<text x="115.9" y="176.1">VCC</text>
<text x="133.3" y="176.1">VCC</text>
<text x="150.6" y="176.1">VCC</text>
</g>
<g font-size="2.6" fill="#f00">
<text x="183.1" y="11">OSC32_IN</text>
<text x="183.1" y="13.9">OSC32_OUT</text>
<text x="47" y="25.5">NRST</text>
<text x="112.4" y="25.5">BOOT1</text>
<text x="220.7" y="25.5">BOOT0</text>
<text x="102" y="57.4">OSC32_IN</text>
<text x="102" y="60.2">OSC32_OUT</text>
<text x="226.5" y="63.1">BOOT0</text>
<text x="102" y="68.9">NRST</text>
<text x="246.2" y="81.7">XBEE_RESET</text>
<text x="246.2" y="87.5">XBEE_TX</text>
<text x="246.2" y="84.6">XBEE_DTR_SLEEP_RQ</text>
<text x="101.1" y="93.3">Y_OUT</text>
<text x="101.7" y="90.4">X_OUT</text>
<text x="246.2" y="90.4">XBEE_RX</text>
<text x="102" y="124">LED2</text>
<text x="11" y="126.8" transform="rotate(-90 11 126.8)">LED1</text>
<text x="28.4" y="126.8" transform="rotate(-90 28.4 126.8)">LED2</text>
<text x="102" y="129.8">BOOT1</text>
<text x="102" y="126.8">LED1</text>
</g>
<g font-size="2.6" fill="#000080">
<text x="39.5" y="16.8">R21</text>
<text x="89.8" y="16.8">E21</text>
<text x="157" y="15.1">X21</text>
<text x="248.8" y="16.8">E22</text>
<text x="39.5" y="20.3">10k</text>
<text x="102.3" y="21.2">R22</text>
<text x="234.6" y="21.2">R23</text>
<text x="155.3" y="26.1">32768</text>
<text x="14.6" y="34.2">SW21</text>
<text x="86.4" y="35.3">BOOT1</text>
<text x="102.9" y="33.1">10k</text>
<text x="156.4" y="31.3">C22</text>
<text x="156.4" y="34.2">12p</text>
<text x="173.8" y="31.3">C23</text>
<text x="173.8" y="34.2">12p</text>
<text x="234.6" y="33.1">10k</text>
<text x="250.8" y="35.3">BOOT0</text>
<text x="14.6" y="37.7">RESET</text>
<text x="48.1" y="37.1">C21</text>
<text x="48.1" y="40.6">100n</text>
<text x="141.1" y="47.5">U21</text>
<text x="20.3" y="67.5">X22</text>
<text x="55.1" y="74.8">L21</text>
<text x="17.4" y="83.4">C24</text>
<text x="20.3" y="79.4">8 MHz</text>
<text x="34.8" y="83.4">C25</text>
<text x="55.1" y="80.5">Ferrite bead</text>
<text x="17.4" y="86.3">22p</text>
<text x="34.8" y="86.3">22p</text>
<text x="57.7" y="92.1">C26</text>
<text x="57.7" y="94.7">1u</text>
<text x="71.3" y="95">C27</text>
<text x="71.3" y="98.5">100n</text>
<text x="16.3" y="135.6">R24</text>
<text x="33.7" y="135.6">R25</text>
<text x="16.3" y="139">680</text>
<text x="33.7" y="139">680</text>
<text x="141.4" y="148.3">STM32F103RET</text>
<text x="16.3" y="150">D21</text>
<text x="16.3" y="153.5">LED 1</text>
<text x="33.7" y="150">D22</text>
<text x="33.7" y="153.5">LED 2</text>
<text x="159" y="184.8">C212</text>
<text x="88.7" y="187.7">C28</text>
<text x="88.7" y="191.1">100n</text>
<text x="106" y="187.7">C29</text>
<text x="106" y="191.1">100n</text>
<text x="123.4" y="187.7">C210</text>
<text x="123.4" y="191.1">100n</text>
<text x="140.8" y="187.7">C211</text>
<text x="140.8" y="191.1">100n</text>
<text x="159" y="187.4">10u</text>
</g>
<g font-size="2.6" fill="#fff">
<text x="81.1" y="25.5">5.00</text>
<text x="86.4" y="25.5">0V</text>
<text x="260.7" y="25.5">5.00</text>
<text x="265.9" y="25.5">0V</text>
<text x="52.2" y="67.5">5.00</text>
<text x="57.4" y="67.5">0V</text>
<text x="217.3" y="77.6">5.00</text>
<text x="222.5" y="77.6">0V</text>
<text x="124.6" y="80.5">5.00</text>
<text x="129.8" y="80.5">0V</text>
<text x="84" y="183.3">5.000V</text>
<text x="101.4" y="183.3">5.00</text>
<text x="106.6" y="183.3">0V</text>
<text x="118.8" y="183.3">5.00</text>
<text x="124" y="183.3">0V</text>
<text x="136.1" y="183.3">5.000V</text>
</g>
<g font-size="2.6" fill="#004080">
<text x="140.5" y="53.3">VBAT</text>
<text x="192.9" y="53.3">VDD_3</text>
<text x="140.5" y="56.2">PC13-TAMPER-RTC</text>
<text x="140.5" y="59.1">PC14-OSC32_IN</text>
<text x="193.2" y="56.2">VSS_3</text>
<text x="196.4" y="59.1">PB9</text>
<text x="140.5" y="62">PC15-OSC32_OUT</text>
<text x="140.5" y="64.9">PD0/OSC_IN</text>
<text x="192.5" y="64.9">BOOT0</text>
<text x="196.4" y="62">PB8</text>
<text x="140.5" y="67.8">PD1/OSC_OUT</text>
<text x="140.5" y="70.7">NRST</text>
<text x="196.4" y="70.7">PB6</text>
<text x="196.4" y="67.8">PB7</text>
<text x="140.5" y="73.6">PC0</text>
<text x="140.5" y="76.5">PC1</text>
<text x="196.4" y="76.5">PB4</text>
<text x="196.4" y="73.6">PB5</text>
<text x="140.5" y="79.4">PC2</text>
<text x="140.5" y="82.3">PC3</text>
<text x="196.3" y="82.3">PD2</text>
<text x="196.4" y="79.4">PB3</text>
<text x="140.5" y="85.2">VSSA</text>
<text x="140.5" y="88.1">VDDA</text>
<text x="194.8" y="88.1">PC11</text>
<text x="194.8" y="85.2">PC12</text>
<text x="140.5" y="91">PA0-WKUP</text>
<text x="140.5" y="93.9">PA1</text>
<text x="194.8" y="91">PC10</text>
<text x="195" y="93.9">PA15</text>
<text x="140.5" y="96.8">PA2</text>
<text x="140.5" y="99.7">PA3</text>
<text x="192.9" y="99.7">VDD_2</text>
<text x="195" y="96.8">PA14</text>
<text x="140.5" y="102.6">VSS_4</text>
<text x="140.5" y="105.5">VDD_4</text>
<text x="193.2" y="102.6">VSS_2</text>
<text x="195" y="105.5">PA13</text>
<text x="140.5" y="108.3">PA4</text>
<text x="140.5" y="111.3">PA5</text>
<text x="195" y="111.3">PA11</text>
<text x="195" y="108.3">PA12</text>
<text x="140.5" y="114.1">PA6</text>
<text x="140.5" y="117.1">PA7</text>
<text x="140.5" y="119.9">PC4</text>
<text x="195" y="114.1">PA10</text>
<text x="196.4" y="119.9">PA8</text>
<text x="196.4" y="117.1">PA9</text>
<text x="140.5" y="122.8">PC5</text>
<text x="140.5" y="125.7">PB0</text>
<text x="196.3" y="125.7">PC8</text>
<text x="196.3" y="122.8">PC9</text>
<text x="140.5" y="128.6">PB1</text>
<text x="140.5" y="131.5">PB2</text>
<text x="196.3" y="131.5">PC6</text>
<text x="196.3" y="128.6">PC7</text>
<text x="140.5" y="134.4">PB10</text>
<text x="140.5" y="137.3">PB11</text>
<text x="195" y="137.3">PB14</text>
<text x="195" y="134.4">PB15</text>
<text x="140.5" y="140.2">VSS_1</text>
<text x="140.5" y="143.1">VDD_1</text>
<text x="195" y="143.1">PB12</text>
<text x="195" y="140.2">PB13</text>
</g>
<g font-size="2.6" fill="#008000">
<text x="86.9" y="70.7">NRST</text>
<text x="249.7" y="76.5">NJTRST</text>
<text x="249.7" y="79.4">JTDO</text>
<text x="249.7" y="93.9">JTDI</text>
<text x="249.7" y="96.7">JTCK</text>
<text x="249.7" y="105.5">JTMS</text>
</g>
<g font-size="2.6" fill="#00f">
<text x="246.2" y="70.1">SCL</text>
<text x="246.2" y="67.2">SDA</text>
<text x="53" y="92.2">+</text>
<text x="246.2" y="119.3">Commande</text>
<text x="246.2" y="122.2">OSC_56k</text>
<text x="246.2" y="125.1">SDI</text>
<text x="246.2" y="130.9">Latch</text>
<text x="246.2" y="128">CLK</text>
<text x="154.4" y="184.8">+</text>
</g>
<g font-size="2.1">
<text x="30.4" y="2.2">5</text>
<text x="85.4" y="2.2">4</text>
<text x="140.5" y="2.2">3</text>
<text x="195.4" y="2.2">2</text>
<text x="250.5" y="2.2">1</text>
<text x=".8" y="30.1">D</text>
<text x="278.8" y="30.1">D</text>
<text x=".8" y="80.8">C</text>
<text x="278.8" y="80.8">C</text>
<text x=".8" y="131.5">B</text>
<text x="278.8" y="131.5">B</text>
<text x=".8" y="182.2">A</text>
<text x="278.8" y="182.2">A</text>
<text x="30.4" y="207.8">5</text>
<text x="85.4" y="207.8">4</text>
<text x="140.5" y="207.8">3</text>
<text x="195.4" y="207.8">2</text>
<text x="250.5" y="207.8">1</text>
</g>
</svg>
